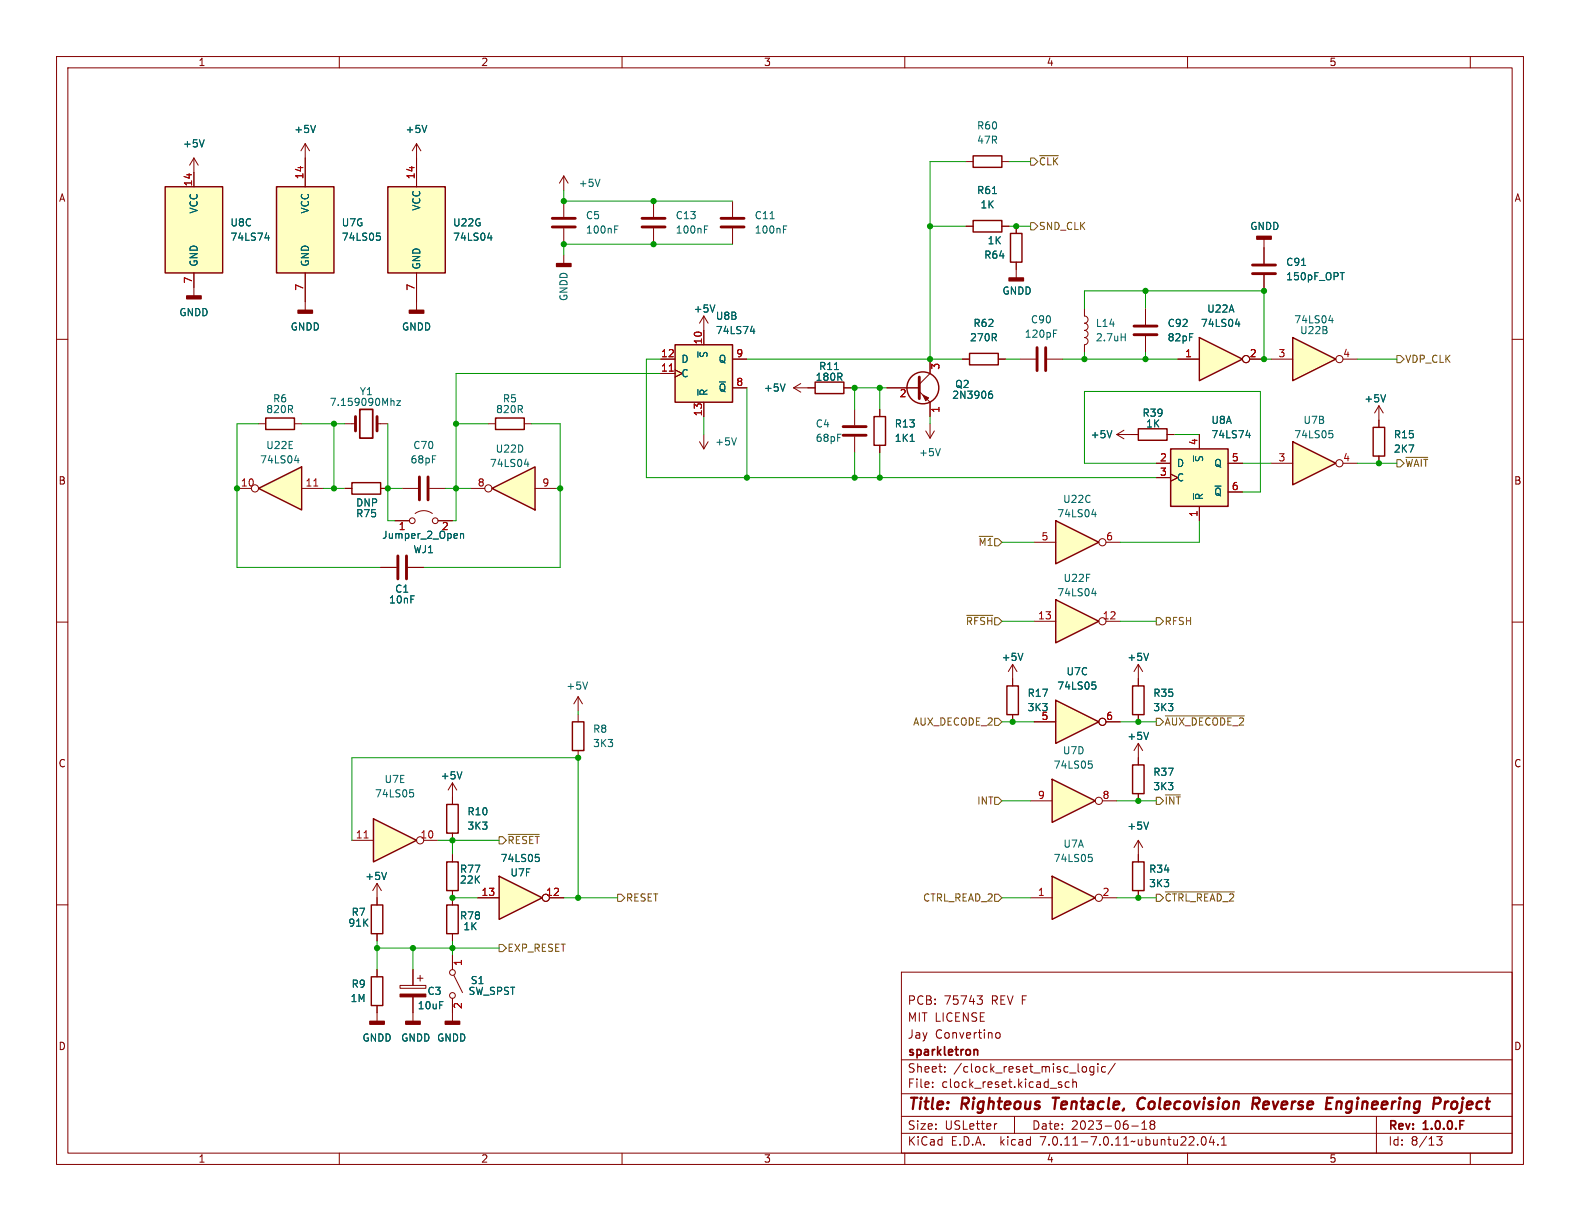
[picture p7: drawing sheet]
<svg xmlns="http://www.w3.org/2000/svg" width="279mm" height="216mm" viewBox="0 0 279 216" stroke-linecap="round" stroke-linejoin="round" font-family="sans-serif">
<g fill="none" stroke="#840000" stroke-width=".18">
<path d="M10 10h259.4v195.9h-259.4zM12 12h255.4v191.9h-255.4zM60 10v2M110 10v2M160 10v2M210 10v2M260 10v2M10 60h2M267.4 60h2M45.7 74.9h1.3M52.1 74.9h1.2M10 110h2"/>
<path d="M179.1 117.5l-.8 1.2M179.1 117.5v2.5M179.1 117.5l.7 1.2M267.4 110h2M10 160h2M267.4 160h2M159.4 171.9h108v32h-108zM172.8 176.1h.9l-.5 .6 .4 .1 .1 .5-.3 .3h-.4M159.4 197.4h108M159.4 193.4h108M159.4 187.4h108M164.9 192.1v.2"/>
<path d="M164.9 191.4v.1M167.1 189.4v.2M167.1 188.7v.1M176.1 182.9l.3-.3 .3 .1 .2 .2v.4l-.2 .2-.3 .1-.3-.3M176.3 198.7l-.3 .1M179.4 197.4v3M187.4 191.8l.3 .1 .1 .2-.2 .2h-.3M187.4 191.3l.3 .1M189.1 191.4l-.5-.1-.2 .3v.4l.1 .2h.6M189.7 191.4l.2-.1 .4 .1 .1 .9M189.7 190.8v1.5M192 188.7l.1 .2v.4l-.1 .2"/>
<path d="M193.4 188.7l-.4-.1-.3 .3v.4l.2 .2h.5M193.4 188.6v1.2l-.3 .3-.3-.1M194.1 188.1v.1M194.1 188.6v1M195.5 188.7l-.4-.1-.3 .3v.4l.1 .2h.6M197.2 188l-1.3 1.9M200.1 199.1h1.2M201.9 199.7h.9M201.9 198.6l.5-.4v1.5M203.6 198.8l-.2 .3v.3l.2 .3 .5-.1 .1-.2-.1-.4-.2-.2M203.6 198.8l-.2-.3 .2-.3 .5 .1 .1 .2-.3 .3M203.6 198.8h.3"/>
<path d="M243.4 197.4v6.5M60 203.9v2M110 203.9v2M159.4 200.4h108M160 203.9v2M210 203.9v2M211.8 202.3v.2M212.6 201.1l.2-.1a.81 .81 0 0 1 .6 .6 .81 .81 0 0 1-.3 .8l-.2 .1a.81 .81 0 0 1-.3-1.4zM214.2 200.9l-.3 1.1h.9M214.6 201.5v1M215.4 202.3v.2M216 202.5h.9"/>
<path d="M216 201.4l.4-.4v1.5M254.1 201h.9l-.5 .6 .4 .1v.6l-.2 .2-.6-.1M260 203.9v2"/>
</g>
<path d="M186.1 194.1h1.2M186.7 194.1l-.2 2M202.1 194.1a1.13 1.13 0 0 0-.9 .7 1.13 1.13 0 0 0 .2 1.2l.3 .1 .5-.1M221.5 195.2h.8a.55 .55 0 0 0 .4-.5 .55 .55 0 0 0-.3-.6h-.7l-.3 2M222 195.2l.6 .9M236.4 194.8l-.1 1.3M237 194.8l-.6 .2M255.6 194.8l-.2 1.3M256.2 194.8l-.4 .1-.3 .3M256.8 195l-.2 .7 .2 .3" fill="none" stroke="#840000" stroke-width=".4"/>
<path d="M172.3 185.6h.5l.1 1" fill="none" stroke="#840000" stroke-width=".3"/>
<path d="M47 73.9h5.1v2h-5.1z" fill="none" stroke="#840000" stroke-width=".25"/>
<path d="M180.9 115.5l-.4 1.3" fill="none" stroke="#006464" stroke-width=".18"/>
<path d="M87 86.4l7.6-3.8v7.6z" fill="#ffffc2"/>
<path d="M87 86.4l7.6-3.8v7.6zM178.1 121.3h2v5.1h-2z" fill="none" stroke="#840000" stroke-width=".25"/>
<g fill="none" stroke="#840000" stroke-width=".18">
<path d="M61 74.9h1.9M66.7 74.9h1.9M71.1 86.4h2.8M75.9 86.4h2.8M83.2 86.4h2.5M94.6 86.4h3.8M179.1 120v1.3M179.1 126.4v1.2"/>
<circle cx="86.4" cy="86.4" r=".63"/>
</g>
<path d="M69.3 70.9l.4 .1v.7M70.2 70.9h.6l-.6 .8h.6M92.7 82.1h.8M93.3 81.6v.9" fill="none" stroke="#006464" stroke-width=".18"/>
<path d="M62.9 73.7v2.5M66.7 73.7v2.5M74.2 84.3v4.1M75.7 84.3v4.1" fill="none" stroke="#840000" stroke-width=".51"/>
<path d="M63.6 72.4h2.3v5.1h-2.3z" fill="none" stroke="#840000" stroke-width=".3"/>
<path d="M186.1 137.8l7.6 3.8-7.6 3.8z" fill="#ffffc2"/>
<path d="M186.1 137.8l7.6 3.8-7.6 3.8z" fill="none" stroke="#840000" stroke-width=".25"/>
<g fill="none" stroke="#840000" stroke-width=".18">
<path d="M182.2 141.6h3.9M194.9 141.6h2.6"/>
<circle cx="194.3" cy="141.6" r=".63"/>
</g>
<path d="M192.5 134.6h.6M192.6 135h.3l.3 .3-.2 .5h-.4" fill="none" stroke="#006464" stroke-width=".18"/>
<path d="M186.7 123.8l7.6 3.8-7.6 3.8z" fill="#ffffc2"/>
<path d="M62.2 85.3h5.1v2.1h-5.1zM186.7 123.8l7.6 3.8-7.6 3.8z" fill="none" stroke="#840000" stroke-width=".25"/>
<g fill="none" stroke="#840000" stroke-width=".18">
<path d="M124.5 55.9l-.8 1.3M124.5 55.9v2.5M124.5 55.9l.7 1.3M61 86.4h1.2M67.3 86.4h1.3M182.9 127.6h3.8M195.6 127.6h2.5"/>
<circle cx="194.9" cy="127.6" r=".63"/>
</g>
<path d="M126.4 53.9l-.4 1.3M193.1 120.6h.6M193.3 121.1h.3l.2 .2-.1 .5-.4 .1" fill="none" stroke="#006464" stroke-width=".18"/>
<path d="M45.7 86.4l7.6-3.8v7.6z" fill="#ffffc2"/>
<path d="M45.7 86.4l7.6-3.8v7.6z" fill="none" stroke="#840000" stroke-width=".25"/>
<g fill="none" stroke="#840000" stroke-width=".18">
<path d="M73.7 53.3v1.6M41.9 86.4h2.5M53.3 86.4h3.8M201.3 117.5l-.8 1.2M201.3 117.5v2.5M201.3 117.5l.8 1.2"/>
<circle cx="45.1" cy="86.4" r=".63"/>
</g>
<path d="M55.5 85.9h.7" fill="none" stroke="#a90000" stroke-width=".18"/>
<path d="M52.1 81.4h.8M52.7 81v.9M203.1 115.5l-.4 1.3" fill="none" stroke="#006464" stroke-width=".18"/>
<path d="M72.4 54.9h2.5v.5h-2.5z" fill="#840000" stroke="#840000" stroke-width=".25"/>
<path d="M186.1 154.9l7.6 3.9-7.6 3.8z" fill="#ffffc2"/>
<path d="M79 152.4h2v5.1h-2zM186.1 154.9l7.6 3.9-7.6 3.8zM65.7 172.7h2v5.1h-2z" fill="none" stroke="#840000" stroke-width=".25"/>
<g fill="none" stroke="#840000" stroke-width=".18">
<path d="M80 151.1v1.3M80 157.5v1.3M182.2 158.8h3.9M194.9 158.8h2.6M66.7 171.5v1.2M66.7 177.8v2.8M70.7 174.2h4.6v.6h-4.6zM73 171.5v2.7M73 176.3v4.3M73.8 173h1M74.3 172.5v1M80 179.1v1.5"/>
<circle cx="194.3" cy="158.7" r=".63"/>
</g>
<path d="M192.5 151.1h.6M192.6 151.6h.3l.3 .2-.2 .5h-.4" fill="none" stroke="#006464" stroke-width=".18"/>
<path d="M70.7 175.8h4.6v.5h-4.6z" fill="#840000" stroke="#840000" stroke-width=".18"/>
<g fill="#840000" stroke="#840000" stroke-width=".25">
<path d="M71.8 180.6h2.5v.5h-2.5z"/>
<path d="M78.7 180.6h2.6v.5h-2.6z"/>
<path d="M65.4 180.6h2.5v.5h-2.5z"/>
</g>
<path d="M88.3 154.9l7.6 3.9-7.6 3.8z" fill="#ffffc2"/>
<g fill="none" stroke="#840000" stroke-width=".25">
<path d="M29.2 33h10.2v15.3h-10.2zM48.9 33h10.2v15.3h-10.2zM68.6 33h10.1v15.3h-10.1zM178.7 41.3h2v5.1h-2zM87.6 73.9h5.1v2h-5.1zM119.4 61h10.1v10.1h-10.1zM144.1 67.6h5.1v2h-5.1zM154.6 73.7h2v5h-2zM171.4 62.5h5.1v2h-5.1zM207 79.4h10.2v10.1h-10.2zM242.8 75.6h2.1v5h-2.1zM101.2 127.6h2.1v5.1h-2.1z"/>
<path d="M200.3 121.3h2v5.1h-2zM200.3 135.3h2v5h-2zM88.3 154.9l7.6 3.9-7.6 3.8zM200.3 152.4h2v5.1h-2zM79 160h2v5.1h-2z"/>
<circle cx="163.2" cy="68.6" r="2.82"/>
</g>
<g fill="none" stroke="#840000" stroke-width=".18">
<path d="M34.3 27.9l-.8 1.3M34.3 27.9v5.1M34.3 27.9l.8 1.3M54 25.4l-.8 1.3M54 25.4v7.6M54 25.4l.7 1.3M73.7 25.4l-.8 1.3M73.7 25.4v7.6M73.7 25.4l.7 1.3M99.7 31.1l-.8 1.3M99.7 31.1v2.6M99.7 35.6v2.8"/>
<path d="M99.7 31.1l.8 1.3M115.6 35.6v2.8M129.5 35.6v2.8M34.3 48.3v4M54 48.3v6.6M73.7 48.3v5M99.7 40.4v2.8M99.7 45.1v1.5M115.6 40.4v2.8M124.5 58.4v2.6M129.5 40.4v2.8M179.7 40v1.3"/>
<path d="M179.7 46.4v2.7M191.8 54.6v1.3a.64 .64 0 0 1 .6 .6 .64 .64 0 0 1-.6 .7 .64 .64 0 0 1 .6 .6 .64 .64 0 0 1-.6 .6 .64 .64 0 0 1 .6 .7 .64 .64 0 0 1-.6 .6 .64 .64 0 0 1 .6 .6 .64 .64 0 0 1-.6 .7v1.2M202.6 54.6v2.8M202.6 59.4v2.8M86.4 74.9h1.2M92.7 74.9h1.3M116.8 66h2.6M116.8 63.5h2.6M119.4 65.4l1.2 .6-1.2 .7M123.7 78.1l.8 1.3M124.5 71.1v2.6M124.5 76.8v2.6"/>
<path d="M125.2 78.1l-.7 1.3M129.5 63.5h2.6M129.5 68.6h2.6M140.3 68.6h3.8M140.3 68.6l1.3 .7M141.6 67.8l-1.3 .8M149.2 68.6h1.3M155.6 72.4v1.3M155.6 78.7v1.3M156.8 68.6h5.8M162.6 69.2l1.9 1.9v2.6M163.7 76.2l.8 1.3"/>
<path d="M164.5 63.5v2.5l-1.9 1.9M164.5 74.9v2.6M165.2 76.2l-.7 1.3M170.2 63.5h1.2M176.5 63.5h1.3M180.3 63.5h2.8M185.2 63.5h2.8M212.1 76.8v2.6M243.8 71.8v3.8M243.8 71.8l-.7 1.2M243.8 71.8l.8 1.2M69.8 92.1h2.6"/>
<path d="M73.4 90.8a2.54 2.54 0 0 1 3.1 0M77.5 92.1h2.5M204.5 81.9h2.5M204.5 84.5h2.5M207 83.8l1.3 .7-1.3 .6M212.1 89.5v2.6M217.2 81.9h2.5M217.2 87h2.5M243.8 80.6v1.3M67.3 100.3h2.8M72.1 100.3h2.8M102.2 123.2v2.5"/>
<path d="M102.2 126.4v1.2M102.2 132.7v1.3M102.2 123.2l-.7 1.3M102.2 123.2l.8 1.3M201.3 120v1.3M201.3 126.4v1.2M201.3 131.4v3.9M201.3 131.4l-.8 1.3M201.3 131.4l.8 1.3M80 158.8v1.2M84.5 158.8h3.8M97.2 158.8h2.5"/>
<path d="M201.3 140.3v1.3M201.3 148.6v3.8M201.3 157.5v1.3M201.3 148.6l-.8 1.3M201.3 148.6l.8 1.3M80 165.1v1.3M80 168.9v2.6M80 176.5v2.6M80.3 172.5l1.5 3"/>
<circle cx="72.9" cy="92.1" r=".51"/>
<circle cx="77" cy="92.1" r=".51"/>
<circle cx="96.5" cy="158.7" r=".63"/>
<circle cx="80" cy="172" r=".51"/>
<circle cx="80" cy="176" r=".51"/>
</g>
<g fill="none" stroke="#006464" stroke-width=".18">
<path d="M36.1 24.7l-.4 1.3M55.8 22.2l-.4 1.2M75.5 22.2l-.4 1.2M106.1 31.7l-.4 1.3M108.7 39.9h.6M124.6 39.9h.6M136.2 38.7h.7M138.5 39.9h.6M46.9 42.1h.7M47.5 41.6v.9M66.6 41.2h.6M66.7 41.7h.3l.3 .2-.1 .5-.5 .1"/>
<path d="M86.2 42.1h.8M86.8 41.6v.9M108.7 40.6h.4M124.6 40.6h.4M132.7 58.6h.8M133.3 58.2v.8M138.5 40.6h.5M186.3 59h.4M186.3 58.4h.6M198.3 59.6h.7M199 59v1.3M123.4 68.9v1"/>
<path d="M130.2 77.4l-.4 1.3M138.8 67.9l-.4 1.3M147.6 65.3h.7M160.9 78h.8M166.3 79.3l-.4 1.3M174.9 69.7l.4-.1 .2 .3-.1 .5h-.5M175.4 69.2l-.4 .1M220.3 77h.8M220.9 76.6v.8M245 69.8l-.4 1.3M81.4 94.3v.9M81.4 94.5l.2-.2 .3 .1 .1 .8"/>
<path d="M211 87.3v1M103.9 120.6l-.4 1.3M203.1 129.5l-.4 1.3M94.7 151.1h.6M94.8 151.6h.3l.3 .2-.2 .5h-.4M203.1 145.4l-.4 1.2"/>
</g>
<g fill="none" stroke="#840000" stroke-width=".51">
<path d="M97.7 38.6h4M113.5 38.6h4.1M127.5 38.6h4.1M97.7 40.1h4M113.5 40.1h4.1M127.5 40.1h4.1M200.5 59.2h4.1M200.5 57.7h4.1M162.6 66.7v3.8M183.4 61.5v4M184.9 61.5v4M70.4 98.3v4.1"/>
<path d="M71.9 98.3v4.1"/>
</g>
<g fill="#ffffc2" stroke="#ffffc2" stroke-width=".18">
<path d="M119.4 61h10.1v10.1h-10.1z"/>
<path d="M48.9 33h10.2v15.3h-10.2z"/>
<path d="M29.2 33h10.2v15.3h-10.2z"/>
<path d="M68.6 33h10.1v15.3h-10.1z"/>
<path d="M207 79.4h10.2v10.1h-10.2z"/>
</g>
<path d="M118.4 65.6h.7" fill="none" stroke="#a90000" stroke-width=".18"/>
<g fill="#840000" stroke="#840000" stroke-width=".25">
<path d="M98.4 46.6h2.6v.5h-2.6z"/>
<path d="M52.7 54.9h2.5v.5h-2.5z"/>
<path d="M33 52.3h2.6v.5h-2.6z"/>
<path d="M178.4 49.1h2.6v.6h-2.6z"/>
</g>
<path d="M163.2 69.9l1 .5-.5 .5z" fill="#840000" stroke="#840000" stroke-width=".18"/>
<path d="M212.1 59.7l7.6 3.8-7.6 3.8z" fill="#ffffc2"/>
<path d="M212.1 59.7l7.6 3.8-7.6 3.8z" fill="none" stroke="#840000" stroke-width=".25"/>
<g fill="none" stroke="#840000" stroke-width=".18">
<path d="M151.1 72.4v2.8M151.1 77.2v2.8M208.3 63.5h3.8M221 63.5h2.5"/>
<circle cx="220.3" cy="63.5" r=".63"/>
</g>
<path d="M218.5 57.3h.8M219.1 56.9v.8" fill="none" stroke="#006464" stroke-width=".18"/>
<path d="M149.1 77h4.1M149.1 75.4h4.1" fill="none" stroke="#840000" stroke-width=".51"/>
<path d="M228.6 59.7l7.6 3.8-7.6 3.8z" fill="#ffffc2"/>
<path d="M228.6 59.7l7.6 3.8-7.6 3.8z" fill="none" stroke="#840000" stroke-width=".25"/>
<g fill="none" stroke="#840000" stroke-width=".18">
<path d="M223.5 42.3v4.3M223.5 48.6v2.8M197.5 76.8l1.3 .8M197.5 76.8h2.5M198.8 76.1l-1.3 .7M224.8 63.5h3.8M237.5 63.5h2.5M80 138.4l-.8 1.3M80 138.4v2.6M80 138.4l.8 1.3"/>
<circle cx="236.9" cy="63.5" r=".63"/>
</g>
<path d="M230.2 46.9h.7M235 56.7h.8M235.6 56.2v.9M237 48.2h.7M196.6 76.1l-.4 1.3M81.7 136.5l-.4 1.2" fill="none" stroke="#006464" stroke-width=".18"/>
<path d="M222.2 41.8h2.6v.5h-2.6z" fill="#840000" stroke="#840000" stroke-width=".25"/>
<path d="M221.5 48.4h4.1M221.5 46.9h4.1" fill="none" stroke="#840000" stroke-width=".51"/>
<path d="M186.7 106l7.6 3.9-7.6 3.8z" fill="#ffffc2"/>
<path d="M186.7 106l7.6 3.9-7.6 3.8z" fill="none" stroke="#840000" stroke-width=".25"/>
<g fill="none" stroke="#840000" stroke-width=".18">
<path d="M182.9 109.9h3.8M195.6 109.9h2.5"/>
<circle cx="194.9" cy="109.9" r=".63"/>
</g>
<path d="M193.1 104.9h.8M193.7 104.5v.9" fill="none" stroke="#006464" stroke-width=".18"/>
<path d="M186.7 92.1l7.6 3.8-7.6 3.8z" fill="#ffffc2"/>
<path d="M201.3 75.8h5.1v2.1h-5.1zM186.7 92.1l7.6 3.8-7.6 3.8z" fill="none" stroke="#840000" stroke-width=".25"/>
<g fill="none" stroke="#840000" stroke-width=".18">
<path d="M200 76.8h1.3M206.4 76.8h1.2M182.9 95.9h3.8M195.6 95.9h2.5"/>
<circle cx="194.9" cy="95.9" r=".63"/>
</g>
<path d="M193.1 91h.8M193.7 90.5v.9" fill="none" stroke="#006464" stroke-width=".18"/>
<path d="M228.6 78.1l7.6 3.8-7.6 3.8z" fill="#ffffc2"/>
<path d="M172.1 27.6h5.1v2h-5.1zM228.6 78.1l7.6 3.8-7.6 3.8zM79 142.2h2v5.1h-2zM65.7 160h2v5.1h-2z" fill="none" stroke="#840000" stroke-width=".25"/>
<g fill="none" stroke="#840000" stroke-width=".18">
<path d="M170.8 28.6h1.3M177.2 28.6h1.2M224.8 81.9h3.8M237.5 81.9h2.5M66.7 156.2v3.8M66.7 156.2l-.8 1.3M66.7 156.2l.7 1.3M80 141v1.2M80 147.3v1.3M66.7 165.1v1.3"/>
<circle cx="236.9" cy="81.9" r=".63"/>
</g>
<path d="M235 76.1h.6M235.2 76.6h.3l.2 .3-.1 .5h-.4M68.3 154.2l-.4 1.3" fill="none" stroke="#006464" stroke-width=".18"/>
<path d="M66 144.8l7.7 3.8-7.7 3.8z" fill="#ffffc2"/>
<path d="M172.1 39h5.1v2h-5.1zM66 144.8l7.7 3.8-7.7 3.8z" fill="none" stroke="#840000" stroke-width=".25"/>
<g fill="none" stroke="#840000" stroke-width=".18">
<path d="M34.3 30.5v2.5M54 27.9v5.1M73.7 27.9v5.1M34.3 48.3v2.5M54 48.3v5M73.7 48.3v5M124.5 58.4v2.6M170.8 40h1.3M177.2 40h1.2M179.7 40v1.3M179.7 46.4v1.2M202.6 54.6v2.8"/>
<path d="M202.6 59.4v2.8M223.5 43.8v2.8M223.5 48.6v2.8M116.8 63.5h2.6M116.8 66h2.6M119.4 65.4l1.2 .6-1.2 .7M124.5 71.1v2.6M129.5 68.6h2.6M129.5 63.5h2.6M142.9 68.6h1.2M149.2 68.6h1.3M155.6 72.4v1.3"/>
<path d="M155.6 78.7v1.3M156.8 68.6h5.8M164.5 63.5v2.5M164.5 71.1v2.6M170.2 63.5h1.2M176.5 63.5h1.3M200 76.8h1.3M206.4 76.8h1.2M208.3 63.5h3.8M212.1 76.8v2.6M221 63.5h2.5M243.8 74.3v1.3"/>
<path d="M61 86.4h1.2M67.3 86.4h1.3M69.8 92.1h2.6M77.5 92.1h2.5M204.5 81.9h2.5M204.5 84.5h2.5M207 83.8l1.3 .7-1.3 .6M212.1 89.5v2.6M217.2 81.9h2.5M217.2 87h2.5M243.8 80.6v1.3M67.3 100.3h2.8"/>
<path d="M72.1 100.3h2.8M179.1 120v1.3M179.1 126.4v1.2M182.9 127.6h3.8M195.6 127.6h2.5M201.3 120v1.3M201.3 126.4v1.2M201.3 134v1.3M62.2 148.6h3.8M66.7 158.8v1.2M74.9 148.6h2.6M80 141v1.2"/>
<path d="M80 147.3v1.3M80 151.1v1.3M80 157.5v2.5M84.5 158.8h3.8M97.2 158.8h2.5M201.3 140.3v1.3M201.3 151.1v1.3M201.3 157.5v1.3M66.7 165.1v1.3M66.7 171.5v1.2M66.7 177.8v1.3M73 171.5v2.7"/>
<path d="M73 176.3v2.8M80 165.1v1.3M80 168.9v2.6M80 176.5v2.6"/>
<circle cx="220.3" cy="63.5" r=".63"/>
<circle cx="194.9" cy="127.6" r=".63"/>
<circle cx="74.3" cy="148.6" r=".63"/>
<circle cx="96.5" cy="158.7" r=".63"/>
</g>
<path d="M118.4 65.6h.7M64.4 148.2h.7" fill="none" stroke="#a90000" stroke-width=".18"/>
<g fill="none" stroke="#006464" stroke-width=".18">
<path d="M36.1 24.7l-.4 1.3M55.8 22.2l-.4 1.2M75.5 22.2l-.4 1.2M175.5 34.2h.7M46.9 42.1h.7M47.5 41.6v.9M66.6 41.2h.6M66.7 41.7h.3l.3 .2-.1 .5-.5 .1M86.2 42.1h.8M86.8 41.6v.9M126.4 53.9l-.4 1.3M132.7 58.6h.8"/>
<path d="M133.3 58.2v.8M218.5 57.3h.8M219.1 56.9v.8M230.2 46.9h.7M237 48.2h.7M123.4 68.9v1M138.8 67.9l-.4 1.3M147.6 65.3h.7M160.9 78h.8M174.9 69.7l.4-.1 .2 .3-.1 .5h-.5M175.4 69.2l-.4 .1M196.6 76.1l-.4 1.3"/>
<path d="M220.3 77h.8M220.9 76.6v.8M245 69.8l-.4 1.3M81.4 94.3v.9M81.4 94.5l.2-.2 .3 .1 .1 .8M211 87.3v1M180.9 115.5l-.4 1.3M203.1 115.5l-.4 1.3M72.5 139.6h.6M81.7 136.5l-.4 1.2M193.1 120.6h.6M193.3 121.1h.3l.2 .2-.1 .5-.4 .1"/>
<path d="M203.1 129.5l-.4 1.3M68.3 154.2l-.4 1.3M72.6 140.1h.3l.2 .3-.1 .5h-.4M94.7 151.1h.6M94.8 151.6h.3l.3 .2-.2 .5h-.4M203.1 145.4l-.4 1.2"/>
</g>
<g fill="none" stroke="#725600" stroke-width=".18">
<path d="M182.2 39.4h.7l.6 .6-.6 .6h-.7zM182.2 27.9h.7l.6 .7-.6 .6h-.7zM183.8 27.5h3.4M247 62.9h.6l.7 .6-.7 .6h-.6zM173.2 94.8h2.4M247 81.3h.6l.7 .6-.7 .7h-.6zM248.6 80.9h3.9M170.9 108.8h4.7M204.5 109.2h.6l.6 .7-.6 .6h-.6zM175.9 127h.6l.7 .6-.7 .7h-.6zM204.5 127h.6l.6 .6-.6 .7h-.6zM206.1 126.6h13.9"/>
<path d="M88.3 148h.6l.6 .6-.6 .6h-.6zM89.9 147.5h5.5M109.2 158.1h.7l.6 .7-.6 .6h-.7zM175.9 141h.6l.7 .6-.7 .6h-.6zM175.9 158.1h.6l.7 .7-.7 .6h-.6zM204.5 158.1h.6l.6 .7-.6 .6h-.6zM204.5 141h.6l.6 .6-.6 .6h-.6zM206.1 157.7h12.2M206.1 140.6h2.6M88.3 167h.6l.6 .6-.6 .7h-.6z"/>
</g>
<g fill="none" stroke="#009600" stroke-width=".18">
<path d="M99.7 33.7v1.9h29.8M170.8 28.6h-6.3v34.9M178.4 28.6h3.8M129.5 43.2h-29.8v1.9M164.5 40h6.3M178.4 40h3.8M191.8 54.6v-3.2h31.7v12.1h1.3M202.6 51.4v3.2M45.7 74.9h-3.8v25.4h25.4M53.3 74.9h7.7M59.1 74.9v11.5M68.6 74.9v17.2h1.2"/>
<path d="M80.6 74.9h5.8M94 74.9h5.1v25.4h-24.2M116.8 63.5h-2.5v21h90.2M116.8 66h-36.2v26.1h-.6M124.5 73.7v3.1M132.1 63.5h38.1M132.1 68.6v15.9M150.5 68.6h6.3M151.1 68.6v3.8M155.6 68.6v3.8M164.5 73.7v1.2M177.8 63.5h2.5"/>
<path d="M188 63.5h20.3M191.8 62.2v1.3M202.6 62.2v1.3M207.6 76.8h4.5M240 63.5h7M57.1 86.4h3.9M68.6 86.4h2.5M78.7 86.4h4.5M98.4 86.4h.7M151.1 80v4.5M155.6 80v4.5M177.2 95.9h5.7"/>
<path d="M204.5 81.9h-12.7v-12.7h31.1v17.8h-3.2M212.1 92.1v3.8h-14M219.7 81.9h5.1M240 81.9h7M177.2 109.9h5.7M198.1 109.9h6.4M102.2 125.7v.7M177.2 127.6h5.7M198.1 127.6h6.4M62.2 148.6v-14.6h40v24.8M77.5 148.6h10.8M80 158.8h4.5"/>
<path d="M80 148.6v2.5M99.7 158.8h9.5M177.2 158.8h5M177.2 141.6h5M197.5 158.8h7M197.5 141.6h7M66.7 167.6h21.6M66.7 166.4v5.1M73 167.6v3.9M80 166.4v2.5"/>
</g>
<g fill="#009600" stroke="#009600" stroke-width=".18">
<circle cx="151.1" cy="84.5" r=".46"/>
<circle cx="179.7" cy="40" r=".46"/>
<circle cx="164.5" cy="63.5" r=".46"/>
<circle cx="155.6" cy="68.6" r=".46"/>
<circle cx="151.1" cy="68.6" r=".46"/>
<circle cx="164.5" cy="40" r=".46"/>
<circle cx="73" cy="167.6" r=".46"/>
<circle cx="66.7" cy="167.6" r=".46"/>
<circle cx="102.2" cy="158.8" r=".46"/>
<circle cx="80" cy="148.6" r=".46"/>
<circle cx="80" cy="167.6" r=".46"/>
<circle cx="80" cy="158.8" r=".46"/>
<circle cx="41.9" cy="86.4" r=".46"/>
<circle cx="59.1" cy="74.9" r=".46"/>
<circle cx="59.1" cy="86.4" r=".46"/>
<circle cx="99.7" cy="35.6" r=".46"/>
<circle cx="99.7" cy="43.2" r=".46"/>
<circle cx="80.6" cy="74.9" r=".46"/>
<circle cx="99.1" cy="86.4" r=".46"/>
<circle cx="132.1" cy="84.5" r=".46"/>
<circle cx="115.6" cy="35.6" r=".46"/>
<circle cx="115.6" cy="43.2" r=".46"/>
<circle cx="202.6" cy="51.4" r=".46"/>
<circle cx="202.6" cy="63.5" r=".46"/>
<circle cx="191.8" cy="63.5" r=".46"/>
<circle cx="223.5" cy="51.4" r=".46"/>
<circle cx="223.5" cy="63.5" r=".46"/>
<circle cx="243.8" cy="81.9" r=".46"/>
<circle cx="201.3" cy="158.8" r=".46"/>
<circle cx="179.1" cy="127.6" r=".46"/>
<circle cx="201.3" cy="141.6" r=".46"/>
<circle cx="201.3" cy="127.6" r=".46"/>
<circle cx="155.6" cy="84.5" r=".46"/>
<circle cx="68.6" cy="86.4" r=".46"/>
<circle cx="102.2" cy="134" r=".46"/>
<circle cx="80.6" cy="86.4" r=".46"/>
</g>
<g font-size="2.8" fill="#840000">
<text x="160.4" y="196.8">Title:</text>
<text x="170.1" y="196.8">Righteous</text>
<text x="187" y="196.8">Tentacle,</text>
<text x="202.8" y="196.8">Colecovision</text>
<text x="223.9" y="196.8">Reverse</text>
<text x="237.7" y="196.8">Engineering</text>
<text x="257.5" y="196.8">Project</text>
</g>
<g font-size="2.1" fill="#840000">
<text x="160.4" y="177.9">PCB:</text>
<text x="166.9" y="177.9">75743</text>
<text x="175.4" y="177.9">REV F</text>
<text x="160.4" y="183.9">Jay</text>
<text x="160.4" y="180.9">MIT LICENSE</text>
<text x="165.3" y="183.9">Convertino</text>
<text x="160.4" y="189.9">Sheet:</text>
<text x="160.4" y="187.1">sparkletron</text>
<text x="168.6" y="189.9">/clock_reset_misc_logic/</text>
<text x="160.4" y="192.6">File:</text>
<text x="166.5" y="192.6">clock_reset.kicad_sch</text>
<text x="160.4" y="202.8">KiCad</text>
<text x="160.4" y="200">Size:</text>
<text x="167.1" y="200">USLetter</text>
<text x="168.1" y="202.8">E.D.A.</text>
<text x="177" y="202.8">kicad</text>
<text x="182.4" y="200">Date:</text>
<text x="184.2" y="202.8">7.0.11-7.0.11~ubuntu22.04.1</text>
<text x="189.4" y="200">2023-06-18</text>
<text x="245.4" y="200.2">Rev:</text>
<text x="245.4" y="202.8">Id:</text>
<text x="249.5" y="202.8">8/13</text>
<text x="251.8" y="200.2">1.0.0.F</text>
</g>
<g font-size="1.8" fill="#840000">
<text x="35" y="11.9">1</text>
<text x="85" y="11.9">2</text>
<text x="135" y="11.9">3</text>
<text x="185" y="11.9">4</text>
<text x="235" y="11.9">5</text>
<text x="10.3" y="35.9">A</text>
<text x="267.7" y="35.9">A</text>
<text x="10.3" y="85.9">B</text>
<text x="267.7" y="85.9">B</text>
<text x="10.3" y="135.9">C</text>
<text x="267.7" y="135.9">C</text>
<text x="10.3" y="185.9">D</text>
<text x="267.7" y="185.9">D</text>
<text x="35" y="205.8">1</text>
<text x="85" y="205.8">2</text>
<text x="135" y="205.8">3</text>
<text x="185" y="205.8">4</text>
<text x="235" y="205.8">5</text>
</g>
<g font-size="1.8" fill="#006464">
<text x="51.9" y="23.7">+5V</text>
<text x="71.6" y="23.7">+5V</text>
<text x="172.7" y="23.1">R60</text>
<text x="32.3" y="26.3">+5V</text>
<text x="172.7" y="25.6">47R</text>
<text x="102.2" y="33.2">+5V</text>
<text x="172.7" y="34.5">R61</text>
<text x="35.2" y="37.9" transform="rotate(-90 35.2 37.9)">VCC</text>
<text x="40.6" y="40.2">U8C</text>
<text x="54.8" y="37.9" transform="rotate(-90 54.8 37.9)">VCC</text>
<text x="60.3" y="40.2">U7G</text>
<text x="74.5" y="37.4" transform="rotate(-90 74.5 37.4)">VCC</text>
<text x="80" y="40.2">U22G</text>
<text x="103.5" y="39">C5</text>
<text x="103.5" y="41.5">100nF</text>
<text x="119.4" y="41.5">100nF</text>
<text x="119.4" y="39">C13</text>
<text x="133.4" y="41.5">100nF</text>
<text x="133.4" y="39">C11</text>
<text x="173.3" y="37.1">1K</text>
<text x="221" y="40.9">GNDD</text>
<text x="35.2" y="47.2" transform="rotate(-90 35.2 47.2)">GND</text>
<text x="40.6" y="42.8">74LS74</text>
<text x="54.8" y="47.2" transform="rotate(-90 54.8 47.2)">GND</text>
<text x="60.3" y="42.8">74LS05</text>
<text x="74.5" y="47.8" transform="rotate(-90 74.5 47.8)">GND</text>
<text x="80" y="42.8">74LS04</text>
<text x="173.9" y="45.9">R64</text>
<text x="174.6" y="43.4">1K</text>
<text x="227.3" y="47.2">C91</text>
<text x="100.6" y="53.3" transform="rotate(-90 100.6 53.3)">GNDD</text>
<text x="177.2" y="52.3">GNDD</text>
<text x="227.3" y="49.8">150pF_OPT</text>
<text x="31.6" y="56.1">GNDD</text>
<text x="51.3" y="58.6">GNDD</text>
<text x="71" y="58.6">GNDD</text>
<text x="122.6" y="55.5">+5V</text>
<text x="126.5" y="56.7">U8B</text>
<text x="126.5" y="59.3">74LS74</text>
<text x="172" y="58">R62</text>
<text x="181.1" y="59.9">120pF</text>
<text x="182.2" y="57.4">C90</text>
<text x="193.7" y="58">L14</text>
<text x="206.4" y="58">C92</text>
<text x="212.3" y="58">74LS04</text>
<text x="213.4" y="55.5">U22A</text>
<text x="228.8" y="57.4">74LS04</text>
<text x="229.8" y="59.3">U22B</text>
<text x="120.4" y="64.4">D</text>
<text x="125.3" y="63.4" transform="rotate(-90 125.3 63.4)">~{S}</text>
<text x="127" y="64.4">Q</text>
<text x="144.7" y="65.6">R11</text>
<text x="171.4" y="60.6">270R</text>
<text x="193.7" y="60.6">2.7uH</text>
<text x="206.4" y="60.6">82pF</text>
<text x="48.2" y="71.3">R6</text>
<text x="58.2" y="72">7.159090Mhz</text>
<text x="63.5" y="70.1">Y1</text>
<text x="88.8" y="71.3">R5</text>
<text x="120.4" y="66.9">C</text>
<text x="125.3" y="70.1" transform="rotate(-90 125.3 70.1)">~{R}</text>
<text x="127" y="69.4">~{Q}</text>
<text x="135" y="69.4">+5V</text>
<text x="144.1" y="67.5">180R</text>
<text x="168.3" y="70.7">2N3906</text>
<text x="168.8" y="68.8">Q2</text>
<text x="241.2" y="71.3">+5V</text>
<text x="47" y="73.3">820R</text>
<text x="87.6" y="73.3">820R</text>
<text x="144.2" y="75.8">C4</text>
<text x="158.1" y="75.8">R13</text>
<text x="192.8" y="77.7">+5V</text>
<text x="201.9" y="73.9">R39</text>
<text x="202.6" y="75.8">1K</text>
<text x="214.1" y="75.2">U8A</text>
<text x="214.1" y="77.7">74LS74</text>
<text x="228.8" y="77.7">74LS05</text>
<text x="230.4" y="75.2">U7B</text>
<text x="246.4" y="77.7">R15</text>
<text x="45.9" y="82.1">74LS04</text>
<text x="47" y="79.6">U22E</text>
<text x="72.5" y="82.1">68pF</text>
<text x="73" y="79.6">C70</text>
<text x="86.5" y="82.8">74LS04</text>
<text x="87.6" y="80.2">U22D</text>
<text x="126.4" y="79">+5V</text>
<text x="144.2" y="78.3">68pF</text>
<text x="158.1" y="78.3">1K1</text>
<text x="162.4" y="80.9">+5V</text>
<text x="208" y="82.8">D</text>
<text x="213" y="81.8" transform="rotate(-90 213 81.8)">~{S}</text>
<text x="214.6" y="82.8">Q</text>
<text x="246.4" y="80.2">2K7</text>
<text x="62.9" y="89.8">DNP</text>
<text x="187.9" y="89.1">U22C</text>
<text x="208" y="85.3">C</text>
<text x="213" y="88.5" transform="rotate(-90 213 88.5)">~{R}</text>
<text x="214.6" y="87.9">~{Q}</text>
<text x="62.9" y="91.7">R75</text>
<text x="67.5" y="95.5">Jumper_2_Open</text>
<text x="186.9" y="91.7">74LS04</text>
<text x="73" y="98">WJ1</text>
<text x="68.7" y="106.9">10nF</text>
<text x="69.8" y="105">C1</text>
<text x="186.9" y="105.6">74LS04</text>
<text x="188" y="103.1">U22F</text>
<text x="177" y="117.1">+5V</text>
<text x="188.5" y="119.6">U7C</text>
<text x="199.3" y="117.1">+5V</text>
<text x="100.1" y="122.1">+5V</text>
<text x="181.6" y="123.4">R17</text>
<text x="181.6" y="126">3K3</text>
<text x="186.9" y="122.1">74LS05</text>
<text x="203.8" y="123.4">R35</text>
<text x="203.8" y="126">3K3</text>
<text x="104.8" y="129.8">R8</text>
<text x="199.3" y="131">+5V</text>
<text x="104.8" y="132.3">3K3</text>
<text x="186.2" y="136.1">74LS05</text>
<text x="187.9" y="133.6">U7D</text>
<text x="203.8" y="137.4">R37</text>
<text x="66.2" y="141.2">74LS05</text>
<text x="67.9" y="138.7">U7E</text>
<text x="77.8" y="138">+5V</text>
<text x="203.8" y="139.9">3K3</text>
<text x="82.6" y="144.4">R10</text>
<text x="82.6" y="146.9">3K3</text>
<text x="199.3" y="146.9">+5V</text>
<text x="64.5" y="155.8">+5V</text>
<text x="81.2" y="154.5">R77</text>
<text x="88.4" y="152.6">74LS05</text>
<text x="90.2" y="155.2">U7F</text>
<text x="186.2" y="152.6">74LS05</text>
<text x="187.9" y="150.1">U7A</text>
<text x="203.1" y="154.5">R34</text>
<text x="81.2" y="156.4">22K</text>
<text x="203.1" y="157.1">3K3</text>
<text x="61.5" y="164.1">91K</text>
<text x="62.1" y="162.2">R7</text>
<text x="81.2" y="162.8">R78</text>
<text x="81.8" y="164.7">1K</text>
<text x="61.9" y="177.4">1M</text>
<text x="62.1" y="174.9">R9</text>
<text x="73.8" y="178.7">10uF</text>
<text x="75.5" y="176.1">C3</text>
<text x="82.8" y="176.1">SW_SPST</text>
<text x="83.1" y="174.2">S1</text>
<text x="64" y="184.4">GNDD</text>
<text x="70.8" y="184.4">GNDD GNDD</text>
</g>
<g font-size="1.8" fill="#725600">
<text x="183.6" y="29.4">~{CLK}</text>
<text x="183.6" y="40.9">SND_CLK</text>
<text x="248.4" y="64.4">VDP_CLK</text>
<text x="248.4" y="82.8">~{WAIT}</text>
<text x="172.9" y="96.7">~{M1}</text>
<text x="170.7" y="110.7">~{RFSH}</text>
<text x="205.8" y="110.7">RFSH</text>
<text x="161.4" y="128.5">AUX_DECODE_2</text>
<text x="205.8" y="128.5">~{AUX_DECODE_2}</text>
<text x="172.7" y="142.5">INT</text>
<text x="205.8" y="142.5">~{INT}</text>
<text x="89.6" y="149.5">~{RESET}</text>
<text x="110.6" y="159.6">RESET</text>
<text x="163.1" y="159.6">CTRL_READ_2</text>
<text x="205.8" y="159.6">~{CTRL_READ_2}</text>
<text x="89.6" y="168.5">EXP_RESET</text>
</g>
<g font-size="1.8" fill="#a90000">
<text x="34" y="33.1" transform="rotate(-90 34 33.1)">14</text>
<text x="53.7" y="31.8" transform="rotate(-90 53.7 31.8)">14</text>
<text x="73.4" y="31.8" transform="rotate(-90 73.4 31.8)">14</text>
<text x="34" y="50.2" transform="rotate(-90 34 50.2)">7</text>
<text x="53.7" y="51.5" transform="rotate(-90 53.7 51.5)">7</text>
<text x="73.4" y="51.5" transform="rotate(-90 73.4 51.5)">7</text>
<text x="116.8" y="65.8">11</text>
<text x="116.8" y="63.2">12</text>
<text x="124.2" y="61" transform="rotate(-90 124.2 61)">10</text>
<text x="130.1" y="63.2">9</text>
<text x="166.4" y="65.5" transform="rotate(-90 166.4 65.5)">3</text>
<text x="209.5" y="63.2">1</text>
<text x="220.9" y="63.2">2</text>
<text x="226" y="63.2">3</text>
<text x="237.4" y="63.2">4</text>
<text x="130.1" y="68.3">8</text>
<text x="159" y="70.6">2</text>
<text x="124.2" y="73.7" transform="rotate(-90 124.2 73.7)">13</text>
<text x="166.4" y="73.1" transform="rotate(-90 166.4 73.1)">1</text>
<text x="205" y="81.7">2</text>
<text x="211.8" y="78.8" transform="rotate(-90 211.8 78.8)">4</text>
<text x="217.7" y="81.7">5</text>
<text x="226" y="81.7">3</text>
<text x="237.4" y="81.7">4</text>
<text x="42.5" y="86.1">10</text>
<text x="53.9" y="86.1">11</text>
<text x="84.4" y="86.1">8</text>
<text x="95.8" y="86.1">9</text>
<text x="205" y="84.2">3</text>
<text x="217.7" y="86.7">6</text>
<text x="70.4" y="94.1">1</text>
<text x="78" y="94.1">2</text>
<text x="184.1" y="95.6">5</text>
<text x="195.5" y="95.6">6</text>
<text x="211.8" y="91.5" transform="rotate(-90 211.8 91.5)">1</text>
<text x="183.5" y="109.6">13</text>
<text x="194.9" y="109.6">12</text>
<text x="184.1" y="127.4">5</text>
<text x="195.5" y="127.4">6</text>
<text x="183.4" y="141.4">9</text>
<text x="194.9" y="141.4">8</text>
<text x="62.8" y="148.3">11</text>
<text x="74.3" y="148.3">10</text>
<text x="85" y="158.5">13</text>
<text x="96.5" y="158.5">12</text>
<text x="183.4" y="158.5">1</text>
<text x="194.9" y="158.5">2</text>
<text x="82" y="170.9" transform="rotate(-90 82 170.9)">1</text>
<text x="82" y="178.5" transform="rotate(-90 82 178.5)">2</text>
</g>
</svg>
